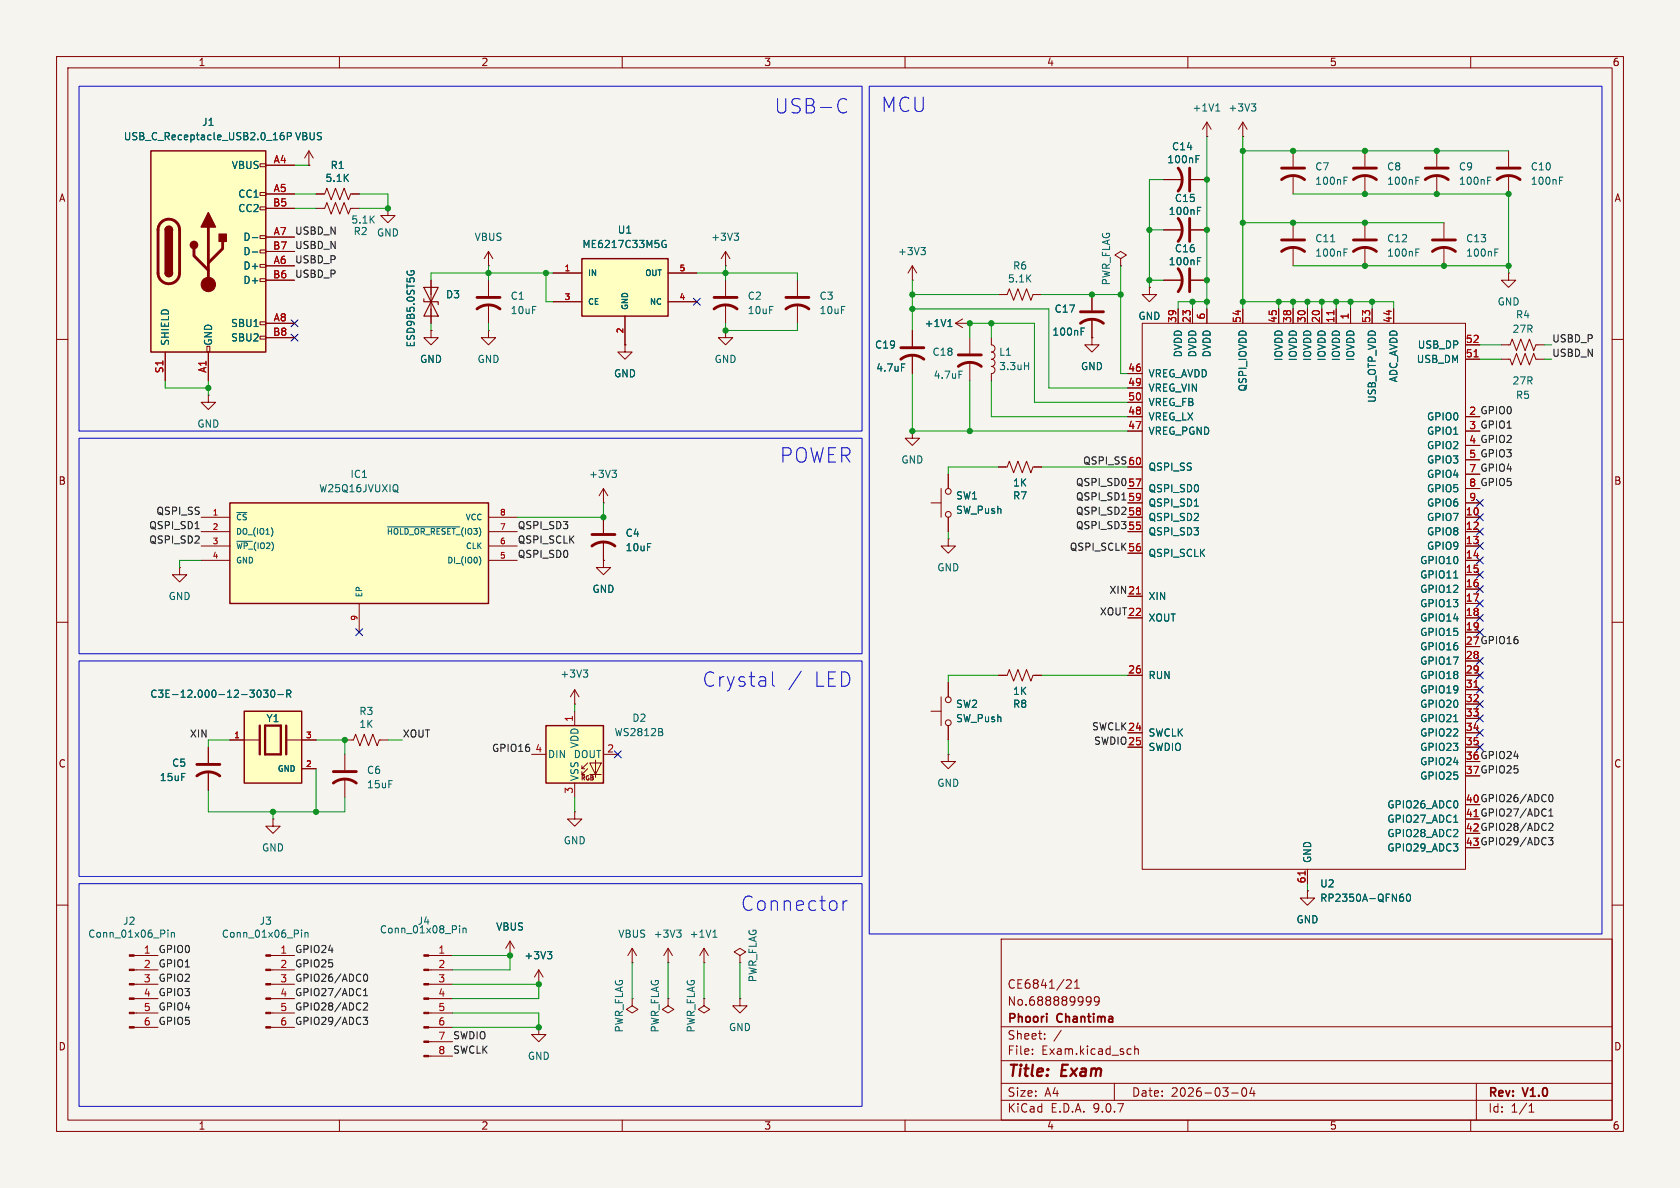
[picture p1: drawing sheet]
<svg xmlns="http://www.w3.org/2000/svg" width="297mm" height="210mm" viewBox="0 0 297 210" stroke-linecap="round" stroke-linejoin="round" font-family="sans-serif">
<path d="M0 0h297v210h-297z" fill="#f5f4ef" stroke="#f5f4ef" stroke-width=".18"/>
<g fill="none" stroke="#840000" stroke-width=".18">
<path d="M10 10h277v190h-277zM12 12h273v186h-273zM60 10v2M110 10v2M160 10v2M210 10v2M260 10v2M228.6 26.7v2.8M228.6 31v3.3M241.3 26.7v2.8M241.3 31v3.3M76.2 58.4v1.3h1.3l-1.3 1.3-1.3-1.3h1.3"/>
<path d="M76.2 58.4h.1M76.2 49.5v7.7M86.4 58.4v1.3h1.2l-1.2 1.3-1.3-1.3h1.3M86.4 58.4h.1M198.1 45.7l1-.6-1-.6-1 .6 1 .6v1.3M198.1 47h.1M205.7 40.6h3.3M205.7 49.5h3.3M210.6 40.6h2.8M210.6 49.5h2.8M10 60h2M36.8 69.9v1.2h1.3l-1.3 1.3-1.2-1.3h1.2"/>
<path d="M36.8 69.9h.1M285 60h2M10 110h2M285 110h2M61 133.4v2.7M61 137.7v3.3M10 160h2M90.2 168.9h.1M90.2 166.4l-.8 1.2M90.2 166.4l.7 1.2M90.2 166.4v2.5M118.1 176.5v1.3l1 .6-1 .7-1-.7 1-.6"/>
<path d="M118.1 176.5h.1M177 166h108v32h-108zM188.7 173.2l.5 .1 .2 .3-.9 1.1h.9M190 174.7h.8M190 173.6l.4-.4v1.5M192.3 176.2l.5 .1a.99 .99 0 0 1-.3 1.4h-.3M192.9 176.8l-.3 .3h-.3M194.3 176.8l-.3 .3h-.3l-.2-.3 .1-.5 .4-.1 .2 .1a.99 .99 0 0 1-.3 1.4h-.3M285 160h2M60 198v2M110 198v2M160 198v2"/>
<path d="M177 194.5h108M177 191.5h108M177 187.5h108M177 181.5h108M182.5 186.3v.1M182.5 185.5v.1M184.7 183.6v.1M184.7 182.8v.1M187.6 182.1l-1.3 2M197 191.5v3M199.8 185.4l.2 .1M200 186.3l-.2 .1"/>
<path d="M200.6 184.9v1.5M200.6 185.5l.2-.1 .4 .1v.9M210 198v2M217.7 193.2h1.2M219.7 192.4l.2-.1a.81 .81 0 0 1 .6 .6 .81 .81 0 0 1-.3 .8l-.2 .1a.81 .81 0 0 1-.3-1.4zM221.3 192.2l-.3 1.1h.9M221.7 192.8v1M260 198v2M261 191.5v6.5M270.3 196.6h.9M270.3 195.5l.4-.4v1.5"/>
</g>
<path d="M208.3 38.6a3.3 3.3 0 0 1 0 4.1M210.3 38.6v4.1M226.6 31.8a3.3 3.3 0 0 1 4 0M226.6 29.7h4M239.3 31.8a3.3 3.3 0 0 1 4 0M239.3 29.7h4M208.3 47.5a3.3 3.3 0 0 1 0 4.1M210.3 47.5v4.1M58.9 138.4a3.3 3.3 0 0 1 4.1 0M58.9 136.4h4.1" fill="none" stroke="#840000" stroke-width=".51"/>
<path d="M211.7 37.3h.4M211.7 36.6h.6M237.6 31.9h.4M237.6 31.3h.6M250.3 31.9h.4M250.3 31.3h.6M72 47.9v.3M72.7 48.1v-.2h.4l.1 .3M211.7 46.1h.4M211.7 45.5h.6" fill="none" stroke="#006464" stroke-width=".18"/>
<path d="M74.9 50.8h2.6l-1.3 2.5zM74.9 52.8v.5h2.6v.5M76.2 53.3l1.3 2.6h-2.6z" fill="none" stroke="#840000" stroke-width=".2"/>
<path d="M43.2 125.7h10.1v12.7h-10.1z" fill="#ffffc2"/>
<g fill="none" stroke="#840000" stroke-width=".18">
<path d="M55.9 36.8h1.5l.4-1 .7 2 .8-2 .8 2 .7-2 .8 2 .4-1h1.5M205.7 31.8h3.3M210.6 31.8h2.8M213.4 24.1h.1M213.4 21.6v2.5M213.4 21.6l-.8 1.3M213.4 21.6l.7 1.3M219.7 24.1h.1M219.7 21.6v2.5M219.7 21.6l-.8 1.3M219.7 21.6l.8 1.3M86.4 47h.1"/>
<path d="M86.4 44.5l-.8 1.2M86.4 44.5l.7 1.2M86.4 44.5v2.5M161.3 49.5h.1M161.3 47v2.5M161.3 58.4v2.8M161.3 47l-.8 1.3M161.3 47l.8 1.3M168.9 57.2l1.3 .7M168.9 57.2h2.5M170.2 56.4l-1.3 .8M171.4 57.2h.1"/>
<path d="M171.4 59.7v2.8M175.3 59.7v1.3a.64 .64 0 0 1 .6 .6 .64 .64 0 0 1-.6 .6 .64 .64 0 0 1 .6 .7 .64 .64 0 0 1-.6 .6 .64 .64 0 0 1 .6 .6 .64 .64 0 0 1-.6 .7M201.9 57.2h57.2v96.5h-57.2zM208.3 54.6v2.6M210.8 54.6v2.6M213.4 54.6v2.6M219.7 54.6v2.6M226.1 54.6v2.6M228.6 54.6v2.6M231.1 54.6v2.6M233.7 54.6v2.6M236.2 54.6v2.6"/>
<path d="M238.8 54.6v2.6M242.6 54.6v2.6M246.4 54.6v2.6M161.3 76.2v1.3h1.3l-1.3 1.2-1.3-1.2h1.3M161.3 76.2h.1M161.3 62.7v3.3M171.4 64v3.3M175.3 64.8a.64 .64 0 0 1 .6 .6 .64 .64 0 0 1-.6 .6v1.3M199.4 66h2.5M199.4 68.6h2.5M199.4 71.1h2.5M199.4 73.7h2.5"/>
<path d="M199.4 76.2h2.5M259.1 76.2h2.5M259.1 61h2.5M259.1 63.5h2.5M164.6 88.9h1.8M166.4 86.4v5M167.6 95.3v1.2h1.3l-1.3 1.3-1.2-1.3h1.2M167.6 95.3h.1M167.6 83.8v2.6M167.6 91.4v2.6M199.4 82.6h2.5M199.4 86.4h2.5"/>
<path d="M199.4 88.9h2.5M199.4 91.4h2.5M199.4 94h2.5M199.4 97.8h2.5M259.1 86.4h2.5M259.1 88.9h2.5M259.1 91.4h2.5M259.1 94h2.5M259.1 81.3h2.5M259.1 83.8h2.5M259.1 96.5h2.5M259.1 99.1h2.5"/>
<path d="M199.4 105.4h2.5M199.4 109.2h2.5M199.4 119.4h2.5M259.1 109.2h2.5M259.1 119.4h2.5M259.1 101.6h2.5M259.1 104.1h2.5M259.1 106.7h2.5M259.1 111.8h2.5M259.1 116.8h2.5M36.8 132.1v2.8M36.8 136.4v3.3"/>
<path d="M40.6 130.8h5.1M50.8 130.8h5.1M53.3 135.9h2.6M61 130.8h1.5l.4-1 .7 2 .8-2 .8 2 .7-2 .8 2 .4-1h1.5M164.6 125.7h1.8M166.4 123.2v5.1M167.6 133.4v1.2h1.3l-1.3 1.3-1.2-1.3h1.2M167.6 133.4h.1M167.6 120.7v2.5M167.6 128.3v2.5M199.4 129.5h2.5M199.4 132.1h2.5"/>
<path d="M259.1 129.5h2.5M259.1 132.1h2.5M259.1 121.9h2.5M259.1 124.5h2.5M259.1 127h2.5M48.3 144.8v1.3h1.2l-1.2 1.2-1.3-1.2h1.3M48.3 144.8h.1M231.1 157.5v1.3h1.3l-1.3 1.2-1.2-1.2h1.2M231.1 157.5h.1M231.1 153.7v2.5M23.7 168.9h4.2M23.7 171.5h4.2"/>
<path d="M23.7 174h4.2M23.7 176.5h4.2M23.7 179.1h4.2M47.9 168.9h4.2M47.9 171.5h4.2M47.9 174h4.2M47.9 176.5h4.2M47.9 179.1h4.2M75.8 168.9h4.2M75.8 171.5h4.2M75.8 174h4.2M75.8 176.5h4.2"/>
<path d="M75.8 179.1h4.2M111.8 176.5v1.3l1 .6-1 .7-1.1-.7 1.1-.6M111.8 176.5h.1M118.1 170.2h.1M118.1 167.6l-.8 1.3M118.1 167.6l.8 1.3M118.1 167.6v2.6M23.7 181.6h4.2M47.9 181.6h4.2M75.8 181.6h4.2M75.8 184.2h4.2M75.8 186.7h4.2"/>
<path d="M95.2 181.6v1.3h1.3l-1.3 1.3-1.2-1.3h1.2M95.2 181.6h.1"/>
<circle cx="167.6" cy="86.9" r=".51"/>
<circle cx="167.6" cy="90.9" r=".51"/>
<circle cx="167.6" cy="123.7" r=".51"/>
<circle cx="167.6" cy="127.8" r=".51"/>
</g>
<path d="M43.2 125.7h10.1v12.7h-10.1z" fill="none" stroke="#840000" stroke-width=".25"/>
<path d="M45.9 128.3v5.1M46.9 128.3h2.8v5.1h-2.8zM50.6 128.3v5.1" fill="none" stroke="#840000" stroke-width=".41"/>
<g fill="none" stroke="#006464" stroke-width=".18">
<path d="M214.9 19.6h.8M215.1 18.7l.2-.3v1.2M221.2 18.4h.8l-.4 .4M221.8 18.8l.2 .3v.3l-.2 .2M211.4 28.1h.5M211.4 27.5h.6M162.8 43.8h.8l-.4 .4M163.3 44.2l.3 .3v.3l-.3 .2M167.6 57.7h.7M167.7 56.8l.2-.3v1.2M159.4 64.3h.6M169.5 65.6h.6"/>
<path d="M181.1 64.7h.7M181.8 64.1v1.2M211.1 89.5h.8M257 102.2h.7M45.6 122.1l.1-.1a.68 .68 0 0 1 .5 .6 .68 .68 0 0 1-.5 .7 .84 .84 0 0 1-.1-1.2zM46.6 122h.8l-.5 .5 .4 .1v.5l-.2 .2-.5-.2M48 122.1l.2-.1a.68 .68 0 0 1 .4 .6 .68 .68 0 0 1-.4 .7 .84 .84 0 0 1-.2-1.2zM49.1 122.8h1M50.7 122.7l.6-.1 .1-.2v-.3l-.7-.1v1.3M51 122.7l.4 .6M257 127.6h.7M247.7 158.5h.2l.3 .3-.1 .4-.4 .1"/>
<path d="M248 158.1h-.3M248.8 158.2l.1-.1a.68 .68 0 0 1 .5 .6 .68 .68 0 0 1-.5 .6l-.1-.1-.2-.4zM257 145.4h.7M29.7 164.4v.1M29.7 164.8v.9M30.3 164.8v.9M30.3 165l.2-.2 .3 .1v.8M53.3 164.4v.1M53.3 164.8v.9M53.9 165l.2-.2 .3 .1 .1 .8M53.9 164.8v.9M81.2 163.6v.2"/>
<path d="M81.2 164.1v.8M81.9 164.1v.8M81.9 164.2l.1-.1h.3l.1 .8M119.6 164.4h.8l-.4 .5M120.2 164.9l.2 .2v.3l-.2 .3"/>
</g>
<g fill="#840000" stroke="#840000" stroke-width=".18">
<path d="M22.9 168.8h.8v.2h-.8z"/>
<path d="M22.9 171.3h.8v.3h-.8z"/>
<path d="M22.9 173.9h.8v.2h-.8z"/>
<path d="M22.9 176.4h.8v.3h-.8z"/>
<path d="M22.9 178.9h.8v.3h-.8z"/>
<path d="M22.9 181.5h.8v.2h-.8z"/>
<path d="M74.9 168.8h.9v.2h-.9z"/>
<path d="M74.9 171.3h.9v.3h-.9z"/>
<path d="M74.9 173.9h.9v.2h-.9z"/>
<path d="M74.9 176.4h.9v.3h-.9z"/>
<path d="M74.9 178.9h.9v.3h-.9z"/>
<path d="M74.9 181.5h.9v.2h-.9z"/>
<path d="M74.9 184h.9v.3h-.9z"/>
<path d="M74.9 186.6h.9v.2h-.9z"/>
<path d="M47 168.8h.9v.2h-.9z"/>
<path d="M47 171.3h.9v.3h-.9z"/>
<path d="M47 173.9h.9v.2h-.9z"/>
<path d="M47 176.4h.9v.3h-.9z"/>
<path d="M47 178.9h.9v.3h-.9z"/>
<path d="M47 181.5h.9v.2h-.9z"/>
</g>
<path d="M208.3 29.7a3.3 3.3 0 0 1 0 4.1M210.3 29.7v4.1M159.3 63.5a3.3 3.3 0 0 1 4 0M159.3 61.5h4M169.4 64.8a3.3 3.3 0 0 1 4.1 0M169.4 62.7h4.1M34.8 137.2a3.3 3.3 0 0 1 4.1 0M34.8 135.1h4.1" fill="none" stroke="#840000" stroke-width=".51"/>
<path d="M235.8 54.9v.7M260.6 63.1h.7M200.9 105h.7M260.6 121.5h.7M230.7 154v.7" fill="none" stroke="#a90000" stroke-width=".18"/>
<path d="M96.5 128.3h10.2v10.1h-10.2z" fill="#ffffc2"/>
<g fill="none" stroke="#840000" stroke-width=".18">
<path d="M241.3 39.4v2.8M254 26.7v2.8M254 31v3.3M255.3 39.4v2.8M266.7 26.7v2.8M266.7 31v3.3M128.3 58.4v1.3h1.2l-1.2 1.3-1.3-1.3h1.3M128.3 58.4h.1M128.3 47h.1M128.3 44.5v2.5M128.3 49.5v2.8M128.3 53.8v3.4"/>
<path d="M128.3 44.5l-.8 1.2M128.3 44.5l.7 1.2M141 49.5v2.8M141 53.8v3.4M176.5 52.1h1.6l.3-1 .8 2 .8-2 .7 2 .8-2 .7 2 .4-1h1.5M193 59.7v1.3h1.3l-1.3 1.2-1.2-1.2h1.2M193 59.7h.1M193 52.1v2.8M193 56.4v3.3M203.2 50.8v1.3h1.3l-1.3 1.2-1.3-1.2h1.3M203.2 50.8h.1M241.3 43.7v3.3"/>
<path d="M255.3 43.7v3.3M266.7 48.3v1.2h1.3l-1.3 1.3-1.3-1.3h1.3M266.7 48.3h.1M110.5 61v1.2h1.3l-1.3 1.3-1.3-1.3h1.3M110.5 61h.1M265.4 63.5h1.6l.3 1 .8-2 .8 2 .7-2 .8 2 .7-2 .4 1h1.5M265.4 61h1.6l.3-1.1 .8 2.1 .8-2.1 .7 2.1 .8-2.1 .7 2.1 .4-1h1.5M176.5 82.6h1.6l.3-1.1 .8 2.1 .8-2.1 .7 2.1 .8-2.1 .7 2.1 .4-1h1.5M176.5 119.4h1.6l.3-1 .8 2 .8-2 .7 2 .8-2 .7 2 .4-1h1.5M94 133.4h2.5M101.6 124.5h.1M101.6 121.9v2.6"/>
<path d="M101.6 125.7v2.6M101.6 138.4v2.6M101.6 121.9l-.8 1.3M101.6 121.9l.8 1.3M102.9 135.9h.5M102.9 136.9h.5M103.9 134.9l-1 1v-.5M103.9 135.9l-1 1v-.5M104.3 134.9h2l-1 2zM104.3 136.9h2M105.3 134.4v3M106.7 133.4h2.5"/>
<path d="M101.6 143.5v1.3h1.3l-1.3 1.3-1.3-1.3h1.3M101.6 143.5h.1M95.2 174h.1M95.2 171.5l-.7 1.2M95.2 171.5l.8 1.2M95.2 171.5v2.5M111.8 170.2h.1M111.8 167.6l-.8 1.3M111.8 167.6l.7 1.3M111.8 167.6v2.6M124.5 170.2h.1M124.5 176.5v1.3l1 .6-1 .7-1.1-.7 1.1-.6"/>
<path d="M124.5 176.5h.1M124.5 167.6l-.8 1.3M124.5 167.6l.7 1.3M124.5 167.6v2.6M130.8 176.5v1.3h1.3l-1.3 1.3-1.3-1.3h1.3M130.8 176.5h.1M130.8 168.9l1-.6-1-.7-1 .7 1 .6v1.3M130.8 170.2h.1"/>
</g>
<path d="M96.5 128.3h10.2v10.1h-10.2z" fill="none" stroke="#840000" stroke-width=".25"/>
<g fill="none" stroke="#006464" stroke-width=".18">
<path d="M263 31.9h.4M263 31.3h.6M275.7 31.9h.4M275.7 31.3h.6M129.8 41.2h.8l-.5 .5M130.3 41.7l.3 .2v.3l-.3 .3M191.1 58.6h.4M191.1 58h.6M250.3 44.6h.4M250.3 44h.6M264.3 44.6h.4M264.3 44h.6"/>
<path d="M103.1 118.4h.8l-.4 .5M103.7 118.9l.2 .3v.3l-.2 .2M117.1 129.4l.1 .2-.1 .4M117.1 128.9v.4M96.8 168.2h.7l-.4 .5M97.3 168.7l.2 .2v.3l-.2 .3M126 165.7h.8M126.2 164.7l.2-.3v1.3"/>
</g>
<g fill="none" stroke="#840000" stroke-width=".51">
<path d="M252 31.8a3.3 3.3 0 0 1 4 0M252 29.7h4M264.7 31.8a3.3 3.3 0 0 1 4 0M264.7 29.7h4M126.2 54.6a3.3 3.3 0 0 1 4.1 0M126.2 52.6h4.1M138.9 54.6a3.3 3.3 0 0 1 4.1 0M138.9 52.6h4.1M191 57.2a3.3 3.3 0 0 1 4.1 0M191 55.1h4.1M239.3 44.5a3.3 3.3 0 0 1 4 0M239.3 42.4h4"/>
<path d="M253.2 44.5a3.3 3.3 0 0 1 4.1 0M253.2 42.4h4.1"/>
</g>
<path d="M102.9 45.7h15.2v10.2h-15.2z" fill="#ffffc2"/>
<path d="M102.9 45.7h15.2v10.2h-15.2z" fill="none" stroke="#840000" stroke-width=".25"/>
<path d="M54.6 29.2h.1M54.6 26.7l-.8 1.2M54.6 26.7l.8 1.2M54.6 26.7v2.5M97.8 48.3h5.1M97.8 53.3h5.1M110.5 55.9v5.1M118.1 48.3h5.1M118.1 53.3h5.1" fill="none" stroke="#840000" stroke-width=".18"/>
<path d="M117 43.2l.1 .4 .3 .2 .4-.2v-.4h-.3M117.7 42.6h-.5l-.2 .4" fill="none" stroke="#006464" stroke-width=".18"/>
<path d="M26.7 26.7h20.3v35.5h-20.3z" fill="#ffffc2"/>
<g fill="none" stroke="#840000" stroke-width=".18">
<path d="M46 29h1v.5h-1zM46 34h1v.5h-1zM46 36.6h1v.5h-1zM47 29.2h5.1M47 34.3h5.1M47 36.8h5.1M55.9 34.3h1.5l.4-1 .7 2 .8-2 .8 2 .7-2 .8 2 .4-1h1.5M68.6 36.8v1.3h1.2l-1.2 1.3-1.3-1.3h1.3M68.6 36.8h.1M228.6 39.4v2.8M46 41.7h1v.5h-1zM46 44.2h1v.5h-1z"/>
<path d="M46 46.7h1v.5h-1zM46 49.3h1v.5h-1zM46 56.9h1v.5h-1zM46 59.4h1v.5h-1zM47 41.9h5.1M47 44.5h5.1M47 47h5.1M47 49.5h5.1M47 57.2h5.1M47 59.7h5.1M228.6 43.7v3.3M29.2 62.2v5.1"/>
<path d="M36.6 61.2h.5v1h-.5zM36.8 62.2v5.1M106.7 88.9h.1M106.7 99.1v1.2h1.2l-1.2 1.3-1.3-1.3h1.3M106.7 99.1h.1M106.7 86.4l-.8 1.2M106.7 86.4l.7 1.2M106.7 86.4v2.5M106.7 91.4v2.8M106.7 95.8v3.3M31.7 100.3v1.3h1.3l-1.3 1.3-1.2-1.3h1.2M31.7 100.3h.1"/>
</g>
<path d="M26.7 26.7h20.3v35.5h-20.3zM29.2 40.6a.64 .64 0 0 1 .6-.6 .64 .64 0 0 1 .7 .6M29.2 48.3a.64 .64 0 0 0 .6 .6 .64 .64 0 0 0 .7-.6" fill="none" stroke="#840000" stroke-width=".25"/>
<path d="M28.5 39.3a1.9 1.9 0 0 1 2.1-.4 1.9 1.9 0 0 1 1.1 1.7v7.7a1.91 1.91 0 0 1-1.9 1.9 1.91 1.91 0 0 1-1.9-1.9v-7.8l.2-.6zM34.3 43.9v1.3l2.5 2.6M36.8 40.1v10.2M39.4 42.7v1.2l-2.6 2.6M226.6 44.5a3.3 3.3 0 0 1 4 0M226.6 42.4h4M104.6 96.5a3.3 3.3 0 0 1 4.1 0M104.6 94.5h4.1" fill="none" stroke="#840000" stroke-width=".51"/>
<g fill="#840000" stroke="#840000" stroke-width=".25">
<path d="M29.2 40.6h1.3v7.7h-1.3z"/>
<path d="M29.4 40.2a.64 .64 0 0 1 .7-.1 .64 .64 0 0 1 .4 .5h-1.3z"/>
<path d="M29.2 48.3h1.3a.64 .64 0 0 1-.7 .6 .64 .64 0 0 1-.6-.6z"/>
<path d="M36.8 37.6l1.3 2.5h-2.5z"/>
<path d="M38.7 41.4h1.3v1.3h-1.3z"/>
<circle cx="34.3" cy="43.3" r=".63"/>
</g>
<circle cx="36.8" cy="50.3" r="1.27" fill="#840000" stroke="#840000" stroke-width=".18"/>
<path d="M50.1 23.4l-.3 .1a.86 .86 0 0 0 0 1.2l.4-.1 .1-.4-.3-.3-.3 .1-.2 .2M51.5 23.7l-.2-.3h-.5v1.3M51.5 23.9l-.2 .2h-.5M44.6 42h1M44.6 44.5h1M235.2 42.7h.8M237.6 44.6h.4M237.6 44h.6M108.2 83.1h.8l-.4 .5M108.7 83.6l.3 .3v.3l-.3 .2" fill="none" stroke="#006464" stroke-width=".18"/>
<path d="M40.6 88.9h45.8v17.8h-45.8z" fill="#ffffc2"/>
<path d="M40.6 88.9h45.8v17.8h-45.8z" fill="none" stroke="#840000" stroke-width=".25"/>
<g fill="none" stroke="#840000" stroke-width=".18">
<path d="M47 34.3h5.1M47 29.2h5.1M47 36.8h5.1M54.6 29.2h.1M55.9 34.3h1.2M62.2 34.3h1.3M205.7 31.8h3.3M210.6 31.8h2.8M47 49.5h5.1M47 41.9h5.1M47 44.5h5.1M47 47h5.1"/>
<path d="M47 57.2h5.1M47 59.7h5.1M76.2 58.4h.1M76.2 49.5v2.6M76.2 54.6v2.6M86.4 49.5v2.8M86.4 53.8v3.4M97.8 48.3h5.1M97.8 53.3h5.1M110.5 55.9v5.1M118.1 48.3h5.1M118.1 53.3h5.1"/>
<path d="M161.3 58.4v2.8M171.4 57.2h.1M193 59.7h.1M193 52.1v2.8M193 56.4v3.3M203.2 50.8h.1M205.7 49.5h3.3M205.7 40.6h3.3M208.3 54.6v2.6M210.6 49.5h2.8M210.6 40.6h2.8M210.8 54.6v2.6"/>
<path d="M213.4 54.6v2.6M219.7 54.6v2.6M226.1 54.6v2.6M228.6 54.6v2.6M231.1 54.6v2.6M233.7 54.6v2.6M236.2 54.6v2.6M238.8 54.6v2.6M242.6 54.6v2.6M246.4 54.6v2.6M29.2 62.2v5.1M36.8 62.2v5.1"/>
<path d="M110.5 61h.1M161.3 62.7v3.3M199.4 66h2.5M199.4 68.6h2.5M199.4 71.1h2.5M199.4 73.7h2.5M199.4 76.2h2.5M259.1 76.2h2.5M259.1 61h2.5M259.1 63.5h2.5M35.6 91.4h5M35.6 94h5"/>
<path d="M35.6 96.5h5M35.6 99.1h5M86.4 91.4h5M86.4 94h5M86.4 96.5h5M86.4 99.1h5M106.7 99.1h.1M106.7 91.4v2.8M106.7 95.8v3.3M167.6 83.8v2.6M167.6 91.4v2.6M176.5 82.6h1.3"/>
<path d="M182.9 82.6h1.2M199.4 91.4h2.5M199.4 94h2.5M199.4 82.6h2.5M199.4 86.4h2.5M199.4 88.9h2.5M199.4 97.8h2.5M259.1 91.4h2.5M259.1 94h2.5M259.1 96.5h2.5M259.1 99.1h2.5M259.1 86.4h2.5"/>
<path d="M259.1 88.9h2.5M259.1 81.3h2.5M259.1 83.8h2.5M63.5 106.7v5.1M176.5 119.4h1.3M182.9 119.4h1.2M199.4 105.4h2.5M199.4 109.2h2.5M199.4 119.4h2.5M259.1 109.2h2.5M259.1 119.4h2.5M259.1 101.6h2.5"/>
<path d="M259.1 104.1h2.5M259.1 106.7h2.5M259.1 111.8h2.5M259.1 116.8h2.5M36.8 132.1v2.8M36.8 136.4v3.3M40.6 130.8h2.6M53.3 130.8h2.6M53.3 135.9h2.6M167.6 120.7v2.5M167.6 128.3v2.5M199.4 129.5h2.5"/>
<path d="M199.4 132.1h2.5M259.1 129.5h2.5M259.1 132.1h2.5M259.1 121.9h2.5M259.1 124.5h2.5M259.1 127h2.5M231.1 157.5h.1M231.1 153.7v2.5M90.2 168.9h.1M95.2 174h.1"/>
</g>
<g fill="none" stroke="#006464" stroke-width=".18">
<path d="M50.1 23.4l-.3 .1a.86 .86 0 0 0 0 1.2l.4-.1 .1-.4-.3-.3-.3 .1-.2 .2M51.5 23.7l-.2-.3h-.5v1.3M51.5 23.9l-.2 .2h-.5M211.4 28.1h.5M211.4 27.5h.6M211.7 37.3h.4M211.7 36.6h.6M44.6 42h1M44.6 44.5h1M72 47.9v.3M72.7 48.1v-.2h.4l.1 .3M117 43.2l.1 .4 .3 .2 .4-.2v-.4h-.3"/>
<path d="M117.7 42.6h-.5l-.2 .4M167.6 57.7h.7M167.7 56.8l.2-.3v1.2M191.1 58.6h.4M191.1 58h.6M211.7 46.1h.4M211.7 45.5h.6M159.4 64.3h.6M41.9 90.6h1.7M41.9 95.7h2.7M48.1 93.6l.1 .4-.1 .5M68.5 93.1h12.8"/>
<path d="M70.2 85.7a.9 .9 0 0 1 0 1.2l.2 .2M84.8 98.4a1.19 1.19 0 0 1 0 1.5M211.1 89.5h.8M257 102.2h.7M45.6 122.1l.1-.1a.68 .68 0 0 1 .5 .6 .68 .68 0 0 1-.5 .7 .84 .84 0 0 1-.1-1.2zM46.6 122h.8l-.5 .5 .4 .1v.5l-.2 .2-.5-.2M48 122.1l.2-.1a.68 .68 0 0 1 .4 .6 .68 .68 0 0 1-.4 .7 .84 .84 0 0 1-.2-1.2zM49.1 122.8h1M50.7 122.7l.6-.1 .1-.2v-.3l-.7-.1v1.3M51 122.7l.4 .6M257 127.6h.7M247.7 158.5h.2l.3 .3-.1 .4-.4 .1"/>
<path d="M248 158.1h-.3M248.8 158.2l.1-.1a.68 .68 0 0 1 .5 .6 .68 .68 0 0 1-.5 .6l-.1-.1-.2-.4zM257 145.4h.7M96.8 168.2h.7l-.4 .5M97.3 168.7l.2 .2v.3l-.2 .3"/>
</g>
<path d="M84.3 54.6a3.3 3.3 0 0 1 4.1 0M84.3 52.6h4.1" fill="none" stroke="#840000" stroke-width=".51"/>
<path d="M34.5 93.5h.7M198.3 88.4h.7M273.8 148.1h.7l-.4 .5 .4 .1v.5l-.2 .1-.5-.1M273.8 145.7l.5-.2 .2 .4-.7 .9h.7M273.8 144.3h.7M273.8 143.4l.4-.4v1.3M273.9 140.6l.2-.1a.68 .68 0 0 1 .5 .6 .68 .68 0 0 1-.5 .6l-.2-.1-.1-.4zM64.2 179.8h.8l-.4 .5 .3 .1v.6l-.2 .1-.5-.1M64.3 177.4l.4-.1 .3 .4-.8 .9h.8M64.3 176h.7M64.3 175.1l.3-.4v1.3M64.4 172.3l.2-.1a.68 .68 0 0 1 .4 .6 .68 .68 0 0 1-.4 .7 .84 .84 0 0 1-.2-1.2z" fill="none" stroke="#0f0f0f" stroke-width=".18"/>
<g fill="none" stroke="#009600" stroke-width=".18">
<path d="M52.1 34.3h3.8M52.1 36.8h3.8M52.1 29.2h2.5M63.5 34.3h5.1v2.5h-5.1M205.7 31.8h-2.5v19M213.4 24.1v30.5M219.7 24.1v30.5M219.7 26.7h47M219.7 39.4h35.6M228.6 34.3h38.1v14M76.2 57.2v1.2M86.4 47v2.5"/>
<path d="M86.4 57.2v1.2M96.5 48.3v5h1.3M97.8 48.3h-21.6v1.2M123.2 48.3h17.8v1.2M128.3 47v2.5M128.3 57.2v1.2h12.7v-1.2M161.3 49.5v8.9M161.3 54.6h24.1v14h14M161.3 52.1h15.2M171.4 59.7v-2.5h11.5v13.9h16.5M175.3 57.2v2.5M184.1 52.1h14"/>
<path d="M198.1 47v19h1.3M203.2 49.5h2.5M203.2 40.6h2.5M210.8 53.3v1.3M213.4 53.3h-5.1v1.3M219.7 53.3h26.7v1.3M226.1 53.3v1.3M228.6 47h38.1M228.6 53.3v1.3M231.1 53.3v1.3M233.7 53.3v1.3M236.2 53.3v1.3"/>
<path d="M238.8 53.3v1.3M242.6 53.3v1.3M29.2 67.3v1.3h7.6M36.8 67.3v2.6M161.3 66v10.2h38.1M171.4 67.3v8.9M175.3 67.3v6.4h24.1M261.6 61h3.8M261.6 63.5h3.8M273 61h1.3M273 63.5h1.3M35.6 99.1h-3.9v1.2"/>
<path d="M106.7 88.9v2.5h-15.3M167.6 94v1.3M176.5 82.6h-8.9v1.2M184.1 82.6h15.3M176.5 119.4h-8.9v1.3M184.1 119.4h15.3M36.8 139.7v3.8h24.2v-2.5M40.6 130.8h-3.8v1.3M55.9 130.8h5.1v2.6M55.9 135.9v7.6M68.6 130.8h2.5M101.6 124.5v1.2"/>
<path d="M167.6 130.8v2.6M48.3 143.5v1.3M101.6 141v2.5M231.1 156.2v1.3M80 168.9h10.2v2.6h-10.2M80 174h15.2v2.5h-15.2M80 179.1h15.2v2.5h-15.2M111.8 170.2v6.3M118.1 170.2v6.3M124.5 170.2v6.3M130.8 170.2v6.3"/>
</g>
<g fill="none" stroke="#000084" stroke-width=".18">
<path d="M51.5 56.5l1.2 1.3M51.5 59.1l1.2 1.2M52.7 56.5l-1.2 1.3M52.7 59.1l-1.2 1.2M122.6 52.7l1.2 1.2M123.8 52.7l-1.2 1.2M261 88.3l1.2 1.2M261 90.8l1.2 1.2M261 95.9l1.2 1.2M261 98.5l1.2 1.2M261 93.4l1.2 1.2M262.2 88.3l-1.2 1.2"/>
<path d="M262.2 90.8l-1.2 1.2M262.2 95.9l-1.2 1.2M262.2 98.5l-1.2 1.2M262.2 93.4l-1.2 1.2M62.9 111.2l1.2 1.2M64.1 111.2l-1.2 1.2M261 101l1.2 1.2M261 106.1l1.2 1.2M261 118.8l1.2 1.2M261 108.6l1.2 1.2M261 103.5l1.2 1.2M261 111.2l1.2 1.2"/>
<path d="M261 116.2l1.2 1.2M262.2 101l-1.2 1.2M262.2 106.1l-1.2 1.2M262.2 118.8l-1.2 1.2M262.2 108.6l-1.2 1.2M262.2 103.5l-1.2 1.2M262.2 111.2l-1.2 1.2M262.2 116.2l-1.2 1.2M108.6 132.7l1.2 1.3M109.8 132.7l-1.2 1.3M261 123.9l1.2 1.2M261 128.9l1.2 1.2"/>
<path d="M261 126.4l1.2 1.2M261 121.3l1.2 1.2M261 131.5l1.2 1.2M262.2 123.9l-1.2 1.2M262.2 128.9l-1.2 1.2M262.2 126.4l-1.2 1.2M262.2 121.3l-1.2 1.2M262.2 131.5l-1.2 1.2"/>
</g>
<path d="M14 15.2h138.4v61h-138.4zM149 17.4l.7 .3M149.7 19.7l-.7 .3M153.7 15.2h129.5v149.9h-129.5zM14 77.5h138.4v38.1h-138.4zM14 116.8h138.4v38.1h-138.4zM136.6 118.8v2.2l.3 .3M141.6 118.7l-2.1 3.2M14 156.2h138.4v39.4h-138.4zM149 159.2v1.7M149.8 159.2a.65 .65 0 0 0-.8 .5" fill="none" stroke="#0000c2" stroke-width=".18"/>
<path d="M235.8 54.9v.7M260.6 63.1h.7M200.9 105h.7M260.6 121.5h.7M230.7 154v.7" fill="none" stroke="#a90000" stroke-width=".18"/>
<g fill="#009600" stroke="#009600" stroke-width=".18">
<circle cx="228.6" cy="26.7" r=".46"/>
<circle cx="219.7" cy="39.4" r=".46"/>
<circle cx="213.4" cy="49.5" r=".46"/>
<circle cx="219.7" cy="26.7" r=".46"/>
<circle cx="228.6" cy="39.4" r=".46"/>
<circle cx="213.4" cy="40.6" r=".46"/>
<circle cx="241.3" cy="39.4" r=".46"/>
<circle cx="241.3" cy="26.7" r=".46"/>
<circle cx="254" cy="26.7" r=".46"/>
<circle cx="210.8" cy="53.3" r=".46"/>
<circle cx="213.4" cy="53.3" r=".46"/>
<circle cx="241.3" cy="34.3" r=".46"/>
<circle cx="254" cy="34.3" r=".46"/>
<circle cx="226.1" cy="53.3" r=".46"/>
<circle cx="219.7" cy="53.3" r=".46"/>
<circle cx="228.6" cy="53.3" r=".46"/>
<circle cx="231.1" cy="53.3" r=".46"/>
<circle cx="213.4" cy="31.8" r=".46"/>
<circle cx="203.2" cy="49.5" r=".46"/>
<circle cx="203.2" cy="40.6" r=".46"/>
<circle cx="193" cy="52.1" r=".46"/>
<circle cx="198.1" cy="52.1" r=".46"/>
<circle cx="241.3" cy="47" r=".46"/>
<circle cx="233.7" cy="53.3" r=".46"/>
<circle cx="242.6" cy="53.3" r=".46"/>
<circle cx="236.2" cy="53.3" r=".46"/>
<circle cx="238.8" cy="53.3" r=".46"/>
<circle cx="255.3" cy="47" r=".46"/>
<circle cx="266.7" cy="47" r=".46"/>
<circle cx="266.7" cy="34.3" r=".46"/>
<circle cx="175.3" cy="57.2" r=".46"/>
<circle cx="161.3" cy="52.1" r=".46"/>
<circle cx="161.3" cy="54.6" r=".46"/>
<circle cx="128.3" cy="48.3" r=".46"/>
<circle cx="171.4" cy="76.2" r=".46"/>
<circle cx="171.4" cy="57.2" r=".46"/>
<circle cx="161.3" cy="76.2" r=".46"/>
<circle cx="128.3" cy="58.4" r=".46"/>
<circle cx="96.5" cy="48.3" r=".46"/>
<circle cx="86.4" cy="48.3" r=".46"/>
<circle cx="68.6" cy="36.8" r=".46"/>
<circle cx="106.7" cy="91.4" r=".46"/>
<circle cx="36.8" cy="68.6" r=".46"/>
<circle cx="90.2" cy="168.9" r=".46"/>
<circle cx="61" cy="130.8" r=".46"/>
<circle cx="55.9" cy="143.5" r=".46"/>
<circle cx="48.3" cy="143.5" r=".46"/>
<circle cx="95.2" cy="174" r=".46"/>
<circle cx="95.2" cy="181.6" r=".46"/>
</g>
<g font-size="3.5" fill="#0000c2">
<text x="136.9" y="20.3">USB-C</text>
<text x="155.7" y="20">MCU</text>
<text x="137.8" y="82">POWER</text>
<text x="124.1" y="121.6">Crystal</text>
<text x="143.7" y="121.6">LED</text>
<text x="130.9" y="161.3">Connector</text>
</g>
<g font-size="2.8" fill="#840000">
<text x="178" y="190.9">Title:</text>
<text x="187.7" y="190.9">Exam</text>
</g>
<g font-size="2.1" fill="#840000">
<text x="178" y="178">No.688889999</text>
<text x="178" y="175">CE6841/21</text>
<text x="178" y="184">Sheet:</text>
<text x="178" y="181.2">Phoori</text>
<text x="187" y="181.2">Chantima</text>
<text x="178" y="186.7">File:</text>
<text x="184.1" y="186.7">Exam.kicad_sch</text>
<text x="178" y="196.9">KiCad</text>
<text x="178" y="194.1">Size:</text>
<text x="184.7" y="194.1">A4</text>
<text x="185.7" y="196.9">E.D.A.</text>
<text x="193.3" y="196.9">9.0.7</text>
<text x="200" y="194.1">Date:</text>
<text x="207" y="194.1">2026-03-04</text>
<text x="263" y="194.3">Rev:</text>
<text x="263" y="196.9">Id:</text>
<text x="267.1" y="196.9">1/1</text>
<text x="269.4" y="194.3">V1.0</text>
</g>
<g font-size="1.8" fill="#840000">
<text x="35" y="11.9">1</text>
<text x="85" y="11.9">2</text>
<text x="135" y="11.9">3</text>
<text x="185" y="11.9">4</text>
<text x="235" y="11.9">5</text>
<text x="285" y="11.9">6</text>
<text x="10.3" y="35.9">A</text>
<text x="285.3" y="35.9">A</text>
<text x="259.6" y="73.4">2 GPIO0</text>
<text x="259.6" y="78.5">4 GPIO2</text>
<text x="10.3" y="85.9">B</text>
<text x="285.3" y="85.9">B</text>
<text x="259" y="114">27 GPIO16</text>
<text x="10.3" y="135.9">C</text>
<text x="259" y="134.4">36 GPIO24</text>
<text x="259" y="136.9">37 GPIO25</text>
<text x="285.3" y="135.9">C</text>
<text x="259" y="142">40 GPIO26/ADC0</text>
<text x="259" y="147.1">42 GPIO28/ADC2</text>
<text x="259" y="149.6">43 GPIO29/ADC3</text>
<text x="10.3" y="185.9">D</text>
<text x="285.3" y="185.9">D</text>
<text x="35" y="199.9">1</text>
<text x="85" y="199.9">2</text>
<text x="135" y="199.9">3</text>
<text x="185" y="199.9">4</text>
<text x="235" y="199.9">5</text>
<text x="285" y="199.9">6</text>
</g>
<g font-size="1.8" fill="#006464">
<text x="35.6" y="22.5">J1</text>
<text x="210.7" y="19.9">+1V1</text>
<text x="217.1" y="19.9">+3V3</text>
<text x="21.8" y="25">USB_C_Receptacle_USB2.0_16P</text>
<text x="52.1" y="25">VBUS</text>
<text x="206.3" y="29.1">100nF</text>
<text x="207.1" y="26.8">C14</text>
<text x="40.9" y="30.1">VBUS</text>
<text x="42" y="35.2">CC1</text>
<text x="57.4" y="32.4">5.1K</text>
<text x="58.3" y="30.1">R1</text>
<text x="207.6" y="35.9">C15</text>
<text x="232.4" y="30.3">C7</text>
<text x="232.4" y="32.9">100nF</text>
<text x="245.1" y="30.3">C8</text>
<text x="245.1" y="32.9">100nF</text>
<text x="257.8" y="30.3">C9</text>
<text x="257.8" y="32.9">100nF</text>
<text x="270.5" y="32.9">100nF</text>
<text x="270.5" y="30.3">C10</text>
<text x="42" y="37.7">CC2</text>
<text x="62" y="39.7">5.1K</text>
<text x="62.4" y="41.8">R2</text>
<text x="109.1" y="41.5">U1</text>
<text x="206.5" y="38.2">100nF</text>
<text x="42.9" y="42.8">D-</text>
<text x="42.9" y="45.3">D-</text>
<text x="42.9" y="47.9">D+</text>
<text x="66.5" y="42">GND</text>
<text x="83.8" y="42.8">VBUS</text>
<text x="102.9" y="44">ME6217C33M5G</text>
<text x="125.6" y="42.8">+3V3</text>
<text x="158.6" y="45.3">+3V3</text>
<text x="179" y="47.9">R6</text>
<text x="206.5" y="47.1">100nF</text>
<text x="207.6" y="44.8">C16</text>
<text x="232.4" y="45.6">100nF</text>
<text x="232.4" y="43">C11</text>
<text x="245.1" y="45.6">100nF</text>
<text x="245.1" y="43">C12</text>
<text x="259.1" y="45.6">100nF</text>
<text x="259.1" y="43">C13</text>
<text x="42.9" y="50.4">D+</text>
<text x="78.7" y="52.9">D3</text>
<text x="90.2" y="53.2">C1</text>
<text x="132.1" y="53.2">C2</text>
<text x="144.8" y="53.2">C3</text>
<text x="178.1" y="50.1">5.1K</text>
<text x="196.4" y="50.5" transform="rotate(-90 196.4 50.5)">PWR_FLAG</text>
<text x="40.8" y="58">SBU1</text>
<text x="90.2" y="55.7">10uF</text>
<text x="132.1" y="55.7">10uF</text>
<text x="144.8" y="55.7">10uF</text>
<text x="163.4" y="58">+1V1</text>
<text x="185.9" y="59.5">100nF</text>
<text x="186.3" y="55.5">C17</text>
<text x="201.2" y="56.7">GND</text>
<text x="264.7" y="54.2">GND</text>
<text x="267.3" y="59">27R</text>
<text x="267.9" y="56.5">R4</text>
<text x="30.1" y="61.2" transform="rotate(-90 30.1 61.2)">SHIELD</text>
<text x="37.7" y="61.2" transform="rotate(-90 37.7 61.2)">GND</text>
<text x="40.8" y="60.6">SBU2</text>
<text x="73.5" y="61.5" transform="rotate(-90 73.5 61.5)">ESD9B5.0ST5G</text>
<text x="74.2" y="64.4">GND</text>
<text x="84.3" y="64.4">GND</text>
<text x="126.2" y="64.4">GND</text>
<text x="154.6" y="61.8">C19</text>
<text x="154.8" y="65.9">4.7uF</text>
<text x="164.8" y="63.1">C18</text>
<text x="176.5" y="65.6">3.3uH</text>
<text x="176.5" y="63.1">L1</text>
<text x="191" y="65.6">GND</text>
<text x="209.1" y="63.3" transform="rotate(-90 209.1 63.3)">DVDD</text>
<text x="211.7" y="63.3" transform="rotate(-90 211.7 63.3)">DVDD</text>
<text x="214.2" y="63.3" transform="rotate(-90 214.2 63.3)">DVDD</text>
<text x="226.9" y="63.9" transform="rotate(-90 226.9 63.9)">IOVDD</text>
<text x="229.5" y="63.9" transform="rotate(-90 229.5 63.9)">IOVDD</text>
<text x="232" y="63.9" transform="rotate(-90 232 63.9)">IOVDD</text>
<text x="234.5" y="63.9" transform="rotate(-90 234.5 63.9)">IOVDD</text>
<text x="237.1" y="63.9" transform="rotate(-90 237.1 63.9)">IOVDD</text>
<text x="239.6" y="63.9" transform="rotate(-90 239.6 63.9)">IOVDD</text>
<text x="250.4" y="64.4">USB_DM</text>
<text x="250.5" y="61.8">USB_DP</text>
<text x="108.5" y="66.9">GND</text>
<text x="165" y="67.2">4.7uF</text>
<text x="202.9" y="66.9">VREG_AVDD</text>
<text x="202.9" y="69.4">VREG_VIN</text>
<text x="202.9" y="72">VREG_FB</text>
<text x="220.6" y="69.3" transform="rotate(-90 220.6 69.3)">QSPI_IOVDD</text>
<text x="243.4" y="71.3" transform="rotate(-90 243.4 71.3)">USB_OTP_VDD</text>
<text x="247.2" y="67.7" transform="rotate(-90 247.2 67.7)">ADC_AVDD</text>
<text x="267.3" y="68.2">27R</text>
<text x="267.9" y="70.7">R5</text>
<text x="34.8" y="75.8">GND</text>
<text x="202.9" y="74.5">VREG_LX</text>
<text x="202.9" y="77.1">VREG_PGND</text>
<text x="252.2" y="74.5">GPIO0</text>
<text x="252.2" y="77.1">GPIO1</text>
<text x="159.3" y="82.1">GND</text>
<text x="202.9" y="83.4">QSPI_SS</text>
<text x="252.2" y="79.6">GPIO2</text>
<text x="252.2" y="82.1">GPIO3</text>
<text x="56.3" y="87.2">W25Q16JVUXIQ</text>
<text x="61.9" y="84.7">IC1</text>
<text x="104" y="84.7">+3V3</text>
<text x="168.9" y="88.5">SW1</text>
<text x="179" y="88.5">R7</text>
<text x="179" y="86.2">1K</text>
<text x="202.9" y="87.2">QSPI_SD0</text>
<text x="202.9" y="89.8">QSPI_SD1</text>
<text x="252.2" y="84.7">GPIO4</text>
<text x="252.2" y="87.2">GPIO5</text>
<text x="252.2" y="89.8">GPIO6</text>
<text x="110.5" y="95.1">C4</text>
<text x="168.9" y="91">SW_Push</text>
<text x="202.9" y="92.3">QSPI_SD2</text>
<text x="202.9" y="94.8">QSPI_SD3</text>
<text x="252.2" y="92.3">GPIO7</text>
<text x="252.2" y="94.8">GPIO8</text>
<text x="110.5" y="97.6">10uF</text>
<text x="165.6" y="101.2">GND</text>
<text x="202.9" y="98.7">QSPI_SCLK</text>
<text x="251" y="99.9">GPIO10</text>
<text x="252.2" y="97.4">GPIO9</text>
<text x="29.7" y="106.3">GND</text>
<text x="104.6" y="105">GND</text>
<text x="202.9" y="106.3">XIN</text>
<text x="251" y="102.5">GPIO11</text>
<text x="251" y="105">GPIO12</text>
<text x="251" y="107.5">GPIO13</text>
<text x="202.9" y="110.1">XOUT</text>
<text x="251" y="110.1">GPIO14</text>
<text x="251" y="112.6">GPIO15</text>
<text x="99" y="120">+3V3</text>
<text x="251" y="115.2">GPIO16</text>
<text x="251" y="117.7">GPIO17</text>
<text x="26.5" y="123.5">C3E-12.000-12-3030-R</text>
<text x="168.9" y="125.3">SW2</text>
<text x="179" y="125.3">R8</text>
<text x="179" y="123">1K</text>
<text x="202.9" y="120.2">RUN</text>
<text x="251" y="120.2">GPIO18</text>
<text x="251" y="122.8">GPIO19</text>
<text x="251" y="125.3">GPIO20</text>
<text x="47" y="127.9">Y1</text>
<text x="63.4" y="126.6">R3</text>
<text x="63.4" y="128.9">1K</text>
<text x="108.5" y="130.3">WS2812B</text>
<text x="111.7" y="127.8">D2</text>
<text x="168.9" y="127.9">SW_Push</text>
<text x="202.9" y="130.4">SWCLK</text>
<text x="251" y="127.9">GPIO21</text>
<text x="251" y="130.4">GPIO22</text>
<text x="30.3" y="135.7">C5</text>
<text x="64.8" y="137">C6</text>
<text x="96.8" y="134.2">DIN</text>
<text x="101.3" y="134.2">DOUT</text>
<text x="102.5" y="132.4" transform="rotate(-90 102.5 132.4)">VDD</text>
<text x="202.9" y="132.9">SWDIO</text>
<text x="251" y="132.9">GPIO23</text>
<text x="251" y="135.5">GPIO24</text>
<text x="28.2" y="138.3">15uF</text>
<text x="64.8" y="139.5">15uF</text>
<text x="102.5" y="138.2" transform="rotate(-90 102.5 138.2)">VSS</text>
<text x="165.6" y="139.3">GND</text>
<text x="245.2" y="143.1">GPIO26_ADC0</text>
<text x="251" y="138">GPIO25</text>
<text x="99.6" y="149.5">GND</text>
<text x="245.2" y="145.6">GPIO27_ADC1</text>
<text x="245.2" y="148.2">GPIO28_ADC2</text>
<text x="46.2" y="150.7">GND</text>
<text x="232" y="152.7" transform="rotate(-90 232 152.7)">GND</text>
<text x="245.2" y="150.7">GPIO29_ADC3</text>
<text x="233.3" y="157.1">U2</text>
<text x="233.3" y="159.6">RP2350A-QFN60</text>
<text x="15.5" y="166">Conn_01x06_Pin</text>
<text x="21.7" y="163.7">J2</text>
<text x="39.1" y="166">Conn_01x06_Pin</text>
<text x="45.8" y="163.7">J3</text>
<text x="67.1" y="165.2">Conn_01x08_Pin</text>
<text x="73.7" y="163.7">J4</text>
<text x="87.6" y="164.7">VBUS</text>
<text x="109.2" y="166">VBUS</text>
<text x="115.5" y="166">+3V3</text>
<text x="121.8" y="166">+1V1</text>
<text x="229.1" y="163.4">GND</text>
<text x="92.6" y="169.8">+3V3</text>
<text x="134" y="173.7" transform="rotate(-90 134 173.7)">PWR_FLAG</text>
<text x="110.3" y="182.6" transform="rotate(-90 110.3 182.6)">PWR_FLAG</text>
<text x="116.7" y="182.6" transform="rotate(-90 116.7 182.6)">PWR_FLAG</text>
<text x="123" y="182.6" transform="rotate(-90 123 182.6)">PWR_FLAG</text>
<text x="128.8" y="182.5">GND</text>
<text x="93.2" y="187.6">GND</text>
</g>
<g font-size="1.8" fill="#a90000">
<text x="48.3" y="29">A4</text>
<text x="48.3" y="34">A5</text>
<text x="48.2" y="36.6">B5</text>
<text x="48.3" y="41.7">A7</text>
<text x="48.2" y="44.2">B7</text>
<text x="48.3" y="46.7">A6</text>
<text x="48.2" y="49.3">B6</text>
<text x="48.2" y="59.4">B8</text>
<text x="48.3" y="56.9">A8</text>
<text x="208" y="57.2" transform="rotate(-90 208 57.2)">39</text>
<text x="210.6" y="57.2" transform="rotate(-90 210.6 57.2)">23</text>
<text x="213.1" y="56.6" transform="rotate(-90 213.1 56.6)">6</text>
<text x="219.5" y="57.2" transform="rotate(-90 219.5 57.2)">54</text>
<text x="225.8" y="57.2" transform="rotate(-90 225.8 57.2)">45</text>
<text x="228.3" y="57.2" transform="rotate(-90 228.3 57.2)">38</text>
<text x="230.9" y="57.2" transform="rotate(-90 230.9 57.2)">30</text>
<text x="233.4" y="57.2" transform="rotate(-90 233.4 57.2)">20</text>
<text x="236" y="57.2" transform="rotate(-90 236 57.2)">11</text>
<text x="238.5" y="56.6" transform="rotate(-90 238.5 56.6)">1</text>
<text x="242.3" y="57.2" transform="rotate(-90 242.3 57.2)">53</text>
<text x="246.1" y="57.2" transform="rotate(-90 246.1 57.2)">44</text>
<text x="199.3" y="65.8">46</text>
<text x="259" y="60.7">52</text>
<text x="259" y="63.2">51</text>
<text x="29" y="66.1" transform="rotate(-90 29 66.1)">S1</text>
<text x="36.6" y="66" transform="rotate(-90 36.6 66)">A1</text>
<text x="199.3" y="68.3">49</text>
<text x="199.3" y="70.9">50</text>
<text x="199.3" y="73.4">48</text>
<text x="199.3" y="75.9">47</text>
<text x="259.6" y="73.4">2</text>
<text x="259.6" y="75.9">3</text>
<text x="199.3" y="82.3">60</text>
<text x="259.6" y="78.5">4</text>
<text x="259.6" y="81">5</text>
<text x="259.6" y="83.6">7</text>
<text x="199.3" y="86.1">57</text>
<text x="199.3" y="88.6">59</text>
<text x="259.6" y="88.6">9</text>
<text x="259.6" y="86.1">8</text>
<text x="199.3" y="91.2">58</text>
<text x="199.3" y="93.7">55</text>
<text x="259" y="91.2">10</text>
<text x="259" y="93.7">12</text>
<text x="199.3" y="97.5">56</text>
<text x="259" y="96.3">13</text>
<text x="259" y="98.8">14</text>
<text x="259" y="101.3">15</text>
<text x="199.3" y="105.2">21</text>
<text x="259" y="103.9">16</text>
<text x="259" y="106.4">17</text>
<text x="199.3" y="109">22</text>
<text x="259" y="109">18</text>
<text x="259" y="111.5">19</text>
<text x="199.3" y="119.1">26</text>
<text x="259" y="116.6">28</text>
<text x="259" y="119.1">29</text>
<text x="259" y="114">27</text>
<text x="259" y="121.7">31</text>
<text x="259" y="124.2">32</text>
<text x="101.3" y="127.7" transform="rotate(-90 101.3 127.7)">1</text>
<text x="199.3" y="129.3">24</text>
<text x="199.3" y="131.8">25</text>
<text x="259" y="126.7">33</text>
<text x="259" y="129.3">34</text>
<text x="259" y="131.8">35</text>
<text x="94.5" y="133.1">4</text>
<text x="107.2" y="133.1">2</text>
<text x="259" y="134.4">36</text>
<text x="259" y="136.9">37</text>
<text x="101.3" y="140.4" transform="rotate(-90 101.3 140.4)">3</text>
<text x="259" y="142">40</text>
<text x="259" y="144.5">41 GPIO27/ADC1</text>
<text x="259" y="144.5">41</text>
<text x="259" y="147.1">42</text>
<text x="259" y="149.6">43</text>
<text x="230.9" y="156.3" transform="rotate(-90 230.9 156.3)">61</text>
<text x="25.3" y="168.7">1</text>
<text x="25.3" y="171.2">2</text>
<text x="25.3" y="173.7">3</text>
<text x="49.5" y="168.7">1</text>
<text x="49.5" y="171.2">2</text>
<text x="49.5" y="173.7">3</text>
<text x="77.4" y="168.7">1</text>
<text x="77.4" y="171.2">2</text>
<text x="77.4" y="173.7">3</text>
<text x="25.3" y="176.3">4</text>
<text x="25.3" y="178.8">5</text>
<text x="49.5" y="176.3">4</text>
<text x="49.5" y="178.8">5</text>
<text x="77.4" y="176.3">4</text>
<text x="77.4" y="178.8">5</text>
<text x="25.3" y="181.4">6</text>
<text x="49.5" y="181.4">6</text>
<text x="77.4" y="181.4">6</text>
<text x="77.4" y="183.9">7</text>
<text x="77.4" y="186.4">8</text>
</g>
<g font-size="1.8" fill="#0f0f0f">
<text x="52.1" y="41.6">USBD_N</text>
<text x="52.1" y="46.6">USBD_P</text>
<text x="52.1" y="44.1">USBD_N</text>
<text x="52.1" y="49.2">USBD_P</text>
<text x="274.3" y="63.2">USBD_N</text>
<text x="274.3" y="60.6">USBD_P</text>
<text x="259.6" y="75.9">3 GPIO1</text>
<text x="191.4" y="82.2">QSPI_SS 60</text>
<text x="259.6" y="81">5 GPIO3</text>
<text x="259.6" y="83.6">7 GPIO4</text>
<text x="190.1" y="88.6">QSPI_SD1</text>
<text x="190.1" y="86">QSPI_SD0</text>
<text x="259.6" y="86.1">8 GPIO5</text>
<text x="26.3" y="93.6">QSPI_SD1</text>
<text x="27.6" y="91.1">QSPI_SS</text>
<text x="91.4" y="93.6">QSPI_SD3</text>
<text x="190.1" y="93.6">QSPI_SD3</text>
<text x="190.1" y="91.1">QSPI_SD2</text>
<text x="26.3" y="96.2">QSPI_SD2</text>
<text x="91.4" y="96.2">QSPI_SCLK</text>
<text x="91.4" y="98.7">QSPI_SD0</text>
<text x="189" y="97.4">QSPI_SCLK 56</text>
<text x="196" y="105.1">XIN 21</text>
<text x="194.3" y="108.9">XOUT22</text>
<text x="33.5" y="130.5">XIN</text>
<text x="71.1" y="130.5">XOUT</text>
<text x="193" y="129.2">SWCLK24</text>
<text x="193.3" y="131.7">SWDIO25</text>
<text x="86.9" y="133">GPIO16</text>
<text x="27.9" y="168.6">GPIO0</text>
<text x="27.9" y="173.6">GPIO2</text>
<text x="27.9" y="171.1">GPIO1</text>
<text x="52.1" y="171.1">GPIO25</text>
<text x="52.1" y="173.6">GPIO26/ADC0</text>
<text x="52.1" y="168.6">GPIO24</text>
<text x="27.9" y="176.2">GPIO3</text>
<text x="27.9" y="178.7">GPIO4</text>
<text x="52.1" y="178.7">GPIO28/ADC2</text>
<text x="52.1" y="176.2">GPIO27/ADC1</text>
<text x="27.9" y="181.3">GPIO5</text>
<text x="52.1" y="181.3">GPIO29/ADC3</text>
<text x="80" y="183.8">SWDIO</text>
<text x="80" y="186.3">SWCLK</text>
</g>
<g font-size="1.4" fill="#a90000">
<text x="99.7" y="48">1</text>
<text x="99.7" y="53.1">3</text>
<text x="120" y="48">5</text>
<text x="120" y="53.1">4</text>
<text x="110.2" y="59" transform="rotate(-90 110.2 59)">2</text>
<text x="37.5" y="91.2">1</text>
<text x="37.5" y="93.7">2</text>
<text x="88.3" y="91.2">8</text>
<text x="88.3" y="93.7">7</text>
<text x="37.5" y="96.3">3</text>
<text x="37.5" y="98.8">4</text>
<text x="88.3" y="96.3">6</text>
<text x="88.3" y="98.8">5</text>
<text x="63.2" y="109.8" transform="rotate(-90 63.2 109.8)">9</text>
<text x="41.3" y="130.6">1</text>
<text x="54" y="130.6">3</text>
<text x="54" y="135.6">2</text>
</g>
<g font-size="1.4" fill="#006464">
<text x="103.9" y="49">IN</text>
<text x="113.9" y="49">OUT</text>
<text x="103.9" y="54.1">CE</text>
<text x="111.2" y="54.9" transform="rotate(-90 111.2 54.9)">GND</text>
<text x="114.8" y="54.1">NC</text>
<text x="41.7" y="92.2">~{CS}</text>
<text x="41.7" y="94.7">DO_(IO1)</text>
<text x="68.3" y="94.7">~{HOLD_OR_RESET_}(IO3)</text>
<text x="82.2" y="92.2">VCC</text>
<text x="41.7" y="97.3">~{WP_}(IO2)</text>
<text x="41.7" y="99.8">GND</text>
<text x="78.9" y="99.8">DI_(IO0)</text>
<text x="82.2" y="97.3">CLK</text>
<text x="64.2" y="105.7" transform="rotate(-90 64.2 105.7)">EP</text>
<text x="49" y="136.6">GND</text>
</g>
<text font-size="1.1" fill="#840000" x="102.6" y="138.2">RGB</text>
</svg>
